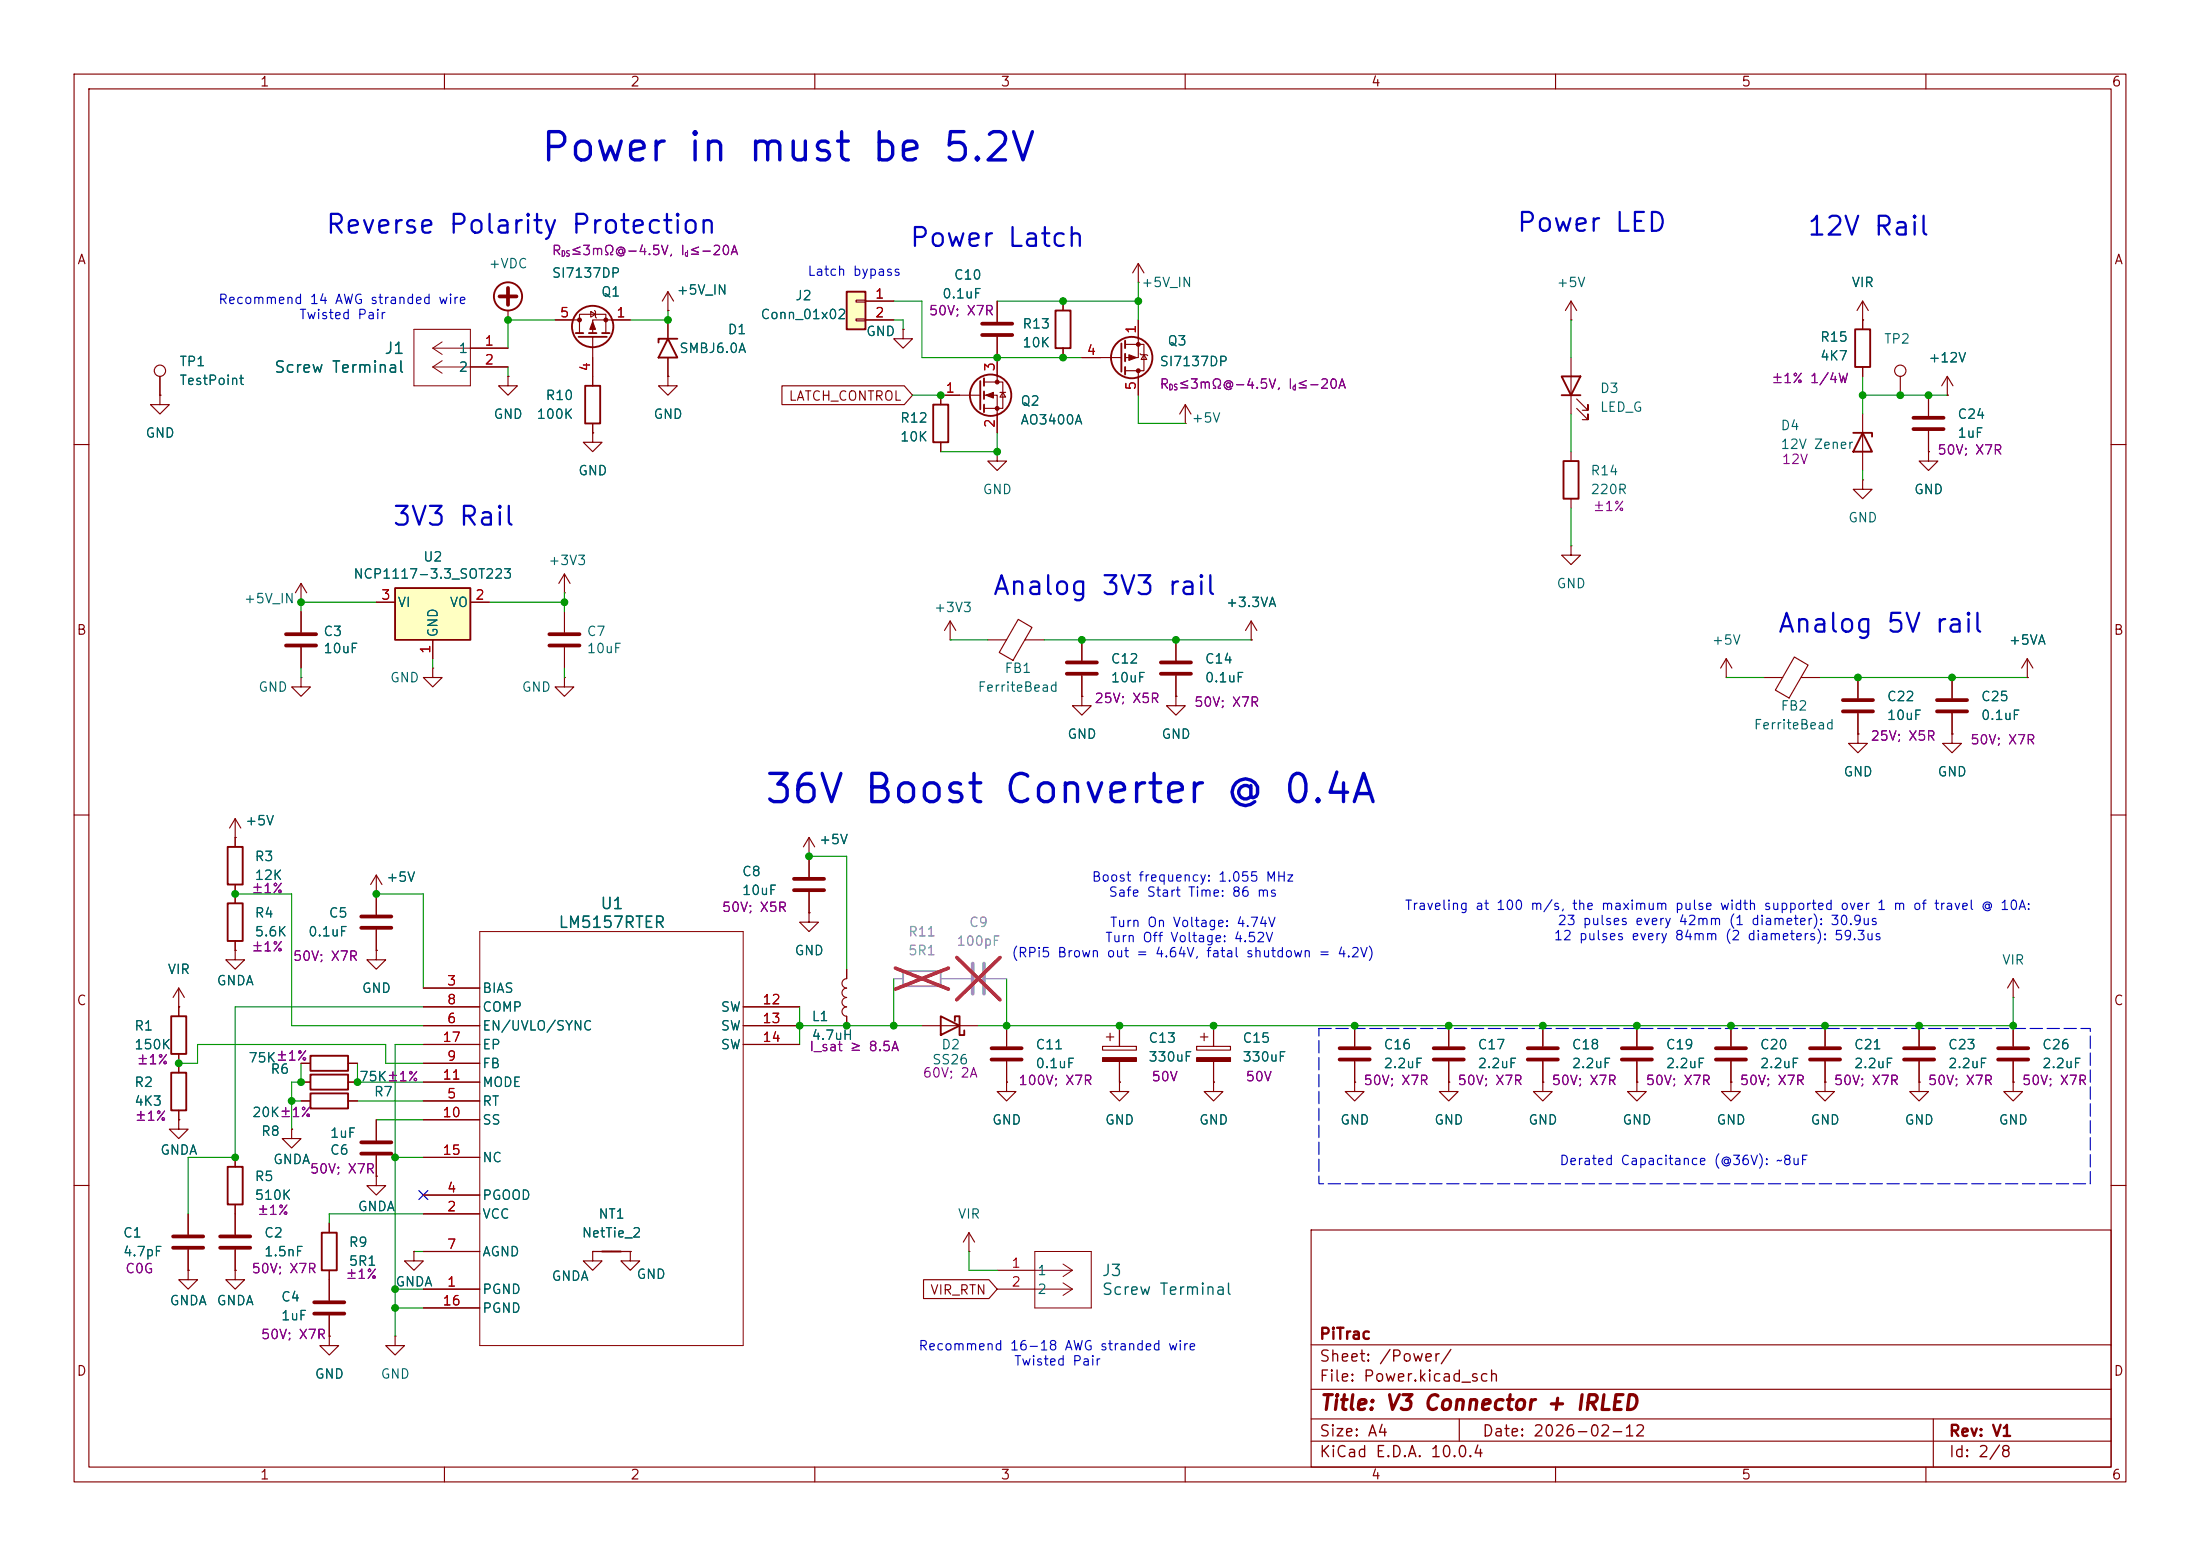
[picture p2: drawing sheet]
<svg xmlns="http://www.w3.org/2000/svg" width="297mm" height="210mm" viewBox="0 0 297 210" stroke-linecap="round" stroke-linejoin="round" font-family="sans-serif">
<g fill="none" stroke="#840000" stroke-width=".15">
<path d="M10 10h277v190h-277zM12 12h273v186h-273zM60 10v2M110 10v2M160 10v2M210 10v2M260 10v2M134.6 40.6v2.8M134.6 45.5v2.8M143.5 40.6v1.3M143.5 47v1.3M212.1 43.2h.1"/>
<path d="M212.1 40.6l-.8 1.3M212.1 40.6l.8 1.3M212.1 40.6v2.6M251.5 43.2h.1M251.5 40.6l.7 1.3M251.5 40.6l-.8 1.3M251.5 40.6v3.9M251.5 49.5v1.3M251.5 55.9v7.6M262.9 53.3h.1M262.9 50.8l-.8 1.3M262.9 50.8l.8 1.3"/>
<path d="M262.9 50.8v2.5M10 60h2M251.5 64.8v1.2h-1.3l1.3 1.3 1.2-1.3h-1.2M251.5 64.8h.1M260.3 61v1.2h-1.2l1.2 1.3 1.3-1.3h-1.3M260.3 61h.1M285 60h2M128.3 86.4h.1M128.3 83.8l-.8 1.3M128.3 83.8l.7 1.3M128.3 83.8v2.6M133.3 86.4h2.6"/>
<path d="M137.5 83.6l1.8 1.1-2.5 4.4-1.9-1zM138.4 86.4h2.6M146 94v1.3h1.3l-1.3 1.2-1.2-1.2h1.2M146 94h.1M146 86.4v2.8M146 91.2v2.8M158.7 94v1.3h1.3l-1.3 1.2-1.2-1.2h1.2M158.7 94h.1M158.7 86.4v2.8M158.7 91.2v2.8M168.9 86.4h.1M168.9 83.8l-.8 1.3"/>
<path d="M168.9 83.8l.8 1.3M168.9 83.8v2.6M10 110h2M50.8 118.1l-.8 1.3M50.8 118.1l.8 1.3M50.8 118.1v2.6M109.2 115.6h.1M109.2 113v5.4M109.2 113l-.7 1.3M109.2 113l.8 1.3M285 110h2M24.1 135.9h.1"/>
<path d="M24.1 133.4v3.8M24.1 133.4l-.7 1.2M24.1 133.4l.8 1.2M31.7 128.3v1.2h1.3l-1.3 1.3-1.2-1.3h1.2M31.7 128.3h.1M50.8 120.7h.1M57.1 138.4h7.7M57.1 133.4h7.7M57.1 135.9h7.7M100.3 138.4h7.6M100.3 135.9h7.6M109.2 123.2v1.3h-1.3l1.3 1.2 1.3-1.2h-1.3"/>
<path d="M109.2 123.2h.1M109.2 120.4v2.8M114.3 135.9a.63 .63 0 0 0-.6 .6 .63 .63 0 0 0 .6 .7v1.2M114.3 132.1a.64 .64 0 0 0-.6 .6 .64 .64 0 0 0 .6 .7 .64 .64 0 0 0-.6 .6 .64 .64 0 0 0 .6 .6 .63 .63 0 0 0-.6 .7 .63 .63 0 0 0 .6 .6M114.3 130.8v1.3M124.5 138.4h7.6M135.9 138.4v2.8M149.4 140h1M149.9 139.4v1.1M151.1 138.4v2.8M162.1 140h1M162.6 139.4v1.1"/>
<path d="M163.8 138.4v2.8M24.1 151.1v1.3h1.3l-1.3 1.3-1.2-1.3h1.2M24.1 151.1h.1M24.1 142.2v2.6M24.1 149.9v1.2M31.7 156.2v1.3M40.6 146.1h1.3M47 146.1h1.3M57.1 148.6h7.7M57.1 143.5h7.7M57.1 151.1h7.7M57.1 146.1h7.7"/>
<path d="M57.1 141h7.7M57.1 156.2h7.7M100.3 141h7.6M135.9 146.1v1.2h-1.3l1.3 1.3 1.3-1.3h-1.3M135.9 146.1h.1M135.9 143.3v2.8M148.8 141.2h4.6v.5h-4.6zM151.1 146.1v1.2h1.3l-1.3 1.3-1.2-1.3h1.2M151.1 146.1h.1M151.1 143.3v2.8M161.5 141.2h4.6v.5h-4.6zM163.8 146.1v1.2h1.3l-1.3 1.3-1.2-1.3h1.2"/>
<path d="M163.8 146.1h.1M163.8 143.3v2.8M10 160h2M31.7 162.6v1.2M55.9 168.9v1.3h1.2l-1.2 1.3-1.3-1.3h1.3M55.9 168.9h.1M57.1 174h7.7M57.1 163.8h7.7M57.1 161.3h7.7M57.1 168.9h7.7M57.1 176.5h7.7M80 168.9v1.3h1.3l-1.3 1.3-1.3-1.3h1.3"/>
<path d="M80 168.9h.1M80 168.9h5.1M85.1 168.9v1.3h-1.3l1.3 1.3 1.3-1.3h-1.3M85.1 168.9h.1M130.8 168.9h.1M130.8 166.4l.8 1.2M130.8 166.4l-.8 1.2M130.8 166.4v2.5M134.6 171.5h5.1M134.6 174h5.1M177 166h108v32h-108zM285 160h2"/>
<path d="M60 198v2M110 198v2M160 198v2M177 194.5h108M177 191.5h108M177 187.5h108M177 181.5h108M197 191.5v3M210 198v2M260 198v2M261 191.5v6.5"/>
</g>
<path d="M131.3 130v4.1M132.8 130v4.1" fill="none" stroke="#a1a1a1" stroke-width=".51"/>
<path d="M120.6 132.1h1.3M127 132.1h4.1M133.1 132.1h2.8" fill="none" stroke="#a1a1a1" stroke-width=".15"/>
<path d="M120.9 130.7l7.1 2.8M128 130.7l-7.1 2.8M129.2 129.2l5.8 5.7M135 129.2l-5.8 5.7" fill="none" stroke="#e12e31" stroke-width=".46"/>
<path d="M142.5 41.9h2v5.1h-2zM250.2 58.4h2.5v.5M250.4 44.5h2.1v5h-2.1zM251.5 58.4l1.2 2.6h-2.5zM23.1 137.2h2v5h-2zM127 137.2l2.5 1.2-2.5 1.3zM128.9 137.8v-.6h.6v2.5h.7v-.6M23.1 144.8h2v5.1h-2zM30.7 157.5h2.1v5.1h-2.1zM41.9 145h5.1v2.1h-5.1zM81.3 168.9h2.5" fill="none" stroke="#840000" stroke-width=".25"/>
<path d="M64.8 125.7h35.5v55.9h-35.5zM139.7 168.9h7.6v7.6h-7.6zM139.7 171.5h5.1M139.7 174h5.1M143.5 170.6l1.3 .9M143.5 173.1l1.3 .9M144.8 171.5l-1.3 .8M144.8 174l-1.3 .8" fill="none" stroke="#840000" stroke-width=".14"/>
<path d="M132.6 45.2h4.1M132.6 43.7h4.1M144 90.9h4.1M144 89.4h4.1M156.7 90.9h4.1M156.7 89.4h4.1M107.2 118.6h4.1M107.2 120.1h4.1M133.9 141.5h4M133.9 143h4" fill="none" stroke="#840000" stroke-width=".51"/>
<path d="M121.9 131.1h5.1v2h-5.1z" fill="none" stroke="#a1a1a1" stroke-width=".25"/>
<g fill="#840000" stroke="#840000" stroke-width=".15">
<path d="M148.8 142.7h4.6v.6h-4.6z"/>
<path d="M161.5 142.7h4.6v.6h-4.6z"/>
</g>
<path d="M114.3 39.4h2.5v5.1h-2.5z" fill="#ffffc2"/>
<g fill="none" stroke="#840000" stroke-width=".25">
<path d="M114.3 39.4h2.5v5.1h-2.5zM77.7 45h1M78.1 45.5h3.8M79 52.1h2v5.1h-2zM79.5 45h1M81.3 45h1M90.2 45.7l1.2 2.6h-2.5zM91.4 45.7h-2.5v.5M126 54.6h2v5.1h-2zM132.3 51.4v3.8M132.8 51.1v1M132.8 52.8v1"/>
<path d="M132.8 54.6v1M151.4 46.4v3.8M151.9 46v1M151.9 47.8v1M151.9 49.5v1M210.8 50.8h2.6l-1.3 2.5zM210.8 53.3h2.6M211.1 62.2h2v5.1h-2zM30.7 114.3h2.1v5.1h-2.1zM30.7 121.9h2.1v5.1h-2.1zM41.9 142.5h5.1v2h-5.1zM41.9 147.6h5.1v2h-5.1z"/>
<circle cx="68.6" cy="40" r="1.9"/>
<circle cx="80" cy="44.1" r="2.79"/>
<circle cx="133.7" cy="53.3" r="2.79"/>
<circle cx="152.8" cy="48.3" r="2.79"/>
</g>
<g fill="none" stroke="#840000" stroke-width=".15">
<path d="M90.2 39.4l.7 1.2M90.2 39.4l-.8 1.2M90.2 39.4v2.5M153.7 38.1h.1M153.7 35.6l-.8 1.2M153.7 35.6l.7 1.2M153.7 35.6v2.5M21.6 53.3v1.3h-1.3l1.3 1.3 1.3-1.3h-1.3M21.6 53.3h.1M21.6 50.8v2.5M63.5 47h5.1M63.5 49.5h5.1"/>
<path d="M68.6 43.2h.1M68.6 50.8v1.3h-1.3l1.3 1.2 1.2-1.2h-1.2M68.6 50.8h.1M68.6 41.9v1.3M74.9 43.2h3.3M78.2 45v-2.6h3.6v2.6M79.8 42l.6 .4-.6 .4zM80 58.4v1.3h-1.3l1.3 1.3 1.3-1.3h-1.3M80 58.4h.1M80 45.5v6.6M80 57.2v1.2M80.3 41.9l.1 .1v.8l.1 .1"/>
<path d="M85.1 43.2h-5.1v1.8M90.2 41.9h.1M90.2 50.8v1.3h-1.3l1.3 1.2 1.2-1.2h-1.2M90.2 50.8h.1M90.2 43.2v2.5M90.2 48.3v2.5M115.6 40.5h1.2v.3h-1.2zM115.6 43.1h1.2v.2h-1.2zM116.8 40.6h3.8M116.8 43.2h3.8M121.9 44.5v1.2h1.3l-1.3 1.3-1.3-1.3h1.3M121.9 44.5h.1"/>
<path d="M127 59.7v1.3M132.3 53.3h-5.3v1.3M132.8 51.6h2.6v3.5h-2.6M132.8 53.3h1.8v5.1M134.6 48.3v3.3M135 53h.8M135.4 53l.4 .6h-.8zM146 48.3h5.4M151.9 46.5h2.5v3.5h-2.5M153.7 43.2v5.1h-1.8M153.7 50v3.3M153.9 47.8l.2 .1h.7l.1 .1"/>
<path d="M154.4 47.9l.4 .6h-.7zM160 57.2h.1M160 54.6l-.7 1.3M160 54.6l.8 1.3M160 54.6v2.6M212.1 48.3v7.6M212.9 55.1l1.5 1.5v-.7v.7h-.8M212.9 53.8l1.5 1.6v-.8v.8h-.8M256.5 50.8v2.5M260.3 53.3v2.8M260.3 58.2v2.8M40.6 78.7l-.7 1.3"/>
<path d="M40.6 78.7l.8 1.3M40.6 78.7v2.6M76.2 77.5v2.5M76.2 77.5l-.8 1.2M76.2 77.5l.8 1.2M134.6 61v1.2h1.3l-1.3 1.3-1.3-1.3h1.3M134.6 61h.1M212.1 73.7v1.2h-1.3l1.3 1.3 1.3-1.3h-1.3M212.1 73.7h.1M212.1 61v1.2M212.1 67.3v1.3M40.6 91.4v1.3h1.3l-1.3 1.3-1.2-1.3h1.2"/>
<path d="M40.6 91.4h.1M40.6 81.3h.1M40.6 82.6v2.7M40.6 87.4v2.8M58.4 90.2v1.2h1.3l-1.3 1.3-1.3-1.3h1.3M58.4 90.2h.1M76.2 91.4v1.3h1.3l-1.3 1.3-1.3-1.3h1.3M76.2 91.4h.1M76.2 80h.1M76.2 82.6v2.7M76.2 87.4v2.8M233 91.4h.1"/>
<path d="M233 88.9l-.7 1.3M233 88.9l.8 1.3M233 88.9v2.5M238.1 91.4h2.6M242.2 88.7l1.9 1.1-2.6 4.4-1.8-1.1zM243.2 91.4h2.5M250.8 99.1v1.2h1.3l-1.3 1.3-1.2-1.3h1.2M250.8 99.1h.1M250.8 91.4v2.8M250.8 96.3v2.8M263.5 99.1v1.2h1.3l-1.3 1.3-1.2-1.3h1.2M263.5 99.1h.1"/>
<path d="M263.5 91.4v2.8M263.5 96.3v2.8M273.7 91.4h.1M273.7 88.9l-.8 1.3M273.7 88.9l.7 1.3M273.7 88.9v2.5M31.7 113h.1M31.7 110.5v3.8M31.7 119.4v2.5M31.7 110.5l-.7 1.3M31.7 110.5l.8 1.3M31.7 127v1.3"/>
<path d="M50.8 128.3v1.2h-1.3l1.3 1.3 1.3-1.3h-1.3M50.8 128.3h.1M50.8 120.7v2.7M50.8 125.5v2.8M182.9 138.4v2.8M195.6 138.4v2.8M208.3 138.4v2.8M221 138.4v2.8M233.7 138.4v2.8M246.4 138.4v2.8M259.1 138.4v2.8M271.8 134.6h.1"/>
<path d="M271.8 132.1l-.8 1.3M271.8 132.1l.7 1.3M271.8 132.1v2.5M271.8 138.4v2.8M40.6 143.5h1.3M40.6 148.6h1.3M47 143.5h1.3M47 148.6h1.3M182.9 146.1v1.2h1.2l-1.2 1.3-1.3-1.3h1.3M182.9 146.1h.1M182.9 143.3v2.8M195.6 146.1v1.2h1.2l-1.2 1.3-1.3-1.3h1.3"/>
<path d="M195.6 146.1h.1M195.6 143.3v2.8M208.3 146.1v1.2h1.2l-1.2 1.3-1.3-1.3h1.3M208.3 146.1h.1M208.3 143.3v2.8M221 146.1v1.2h1.2l-1.2 1.3-1.3-1.3h1.3M221 146.1h.1M221 143.3v2.8M233.7 146.1v1.2h1.2l-1.2 1.3-1.3-1.3h1.3M233.7 146.1h.1M233.7 143.3v2.8M246.4 146.1v1.2h1.2l-1.2 1.3-1.3-1.3h1.3"/>
<path d="M246.4 146.1h.1M246.4 143.3v2.8M259.1 146.1v1.2h1.2l-1.2 1.3-1.3-1.3h1.3M259.1 146.1h.1M259.1 143.3v2.8M271.8 146.1v1.2h1.2l-1.2 1.3-1.3-1.3h1.3M271.8 146.1h.1M271.8 143.3v2.8M31.7 163.8v2.8M31.7 168.7v2.8"/>
<circle cx="21.6" cy="50" r=".76"/>
<circle cx="256.5" cy="50" r=".76"/>
</g>
<g fill="#840000" stroke="#840000" stroke-width=".15">
<path d="M133.1 53.3l1-.3v.7z"/>
<path d="M80 43.4l.4 1.1h-.8z"/>
<path d="M152.4 47.9l1 .4-1 .3z"/>
<circle cx="134.6" cy="51.6" r=".25"/>
<circle cx="134.6" cy="55.1" r=".25"/>
<circle cx="78.2" cy="43.2" r=".25"/>
<circle cx="81.8" cy="43.2" r=".25"/>
<circle cx="153.7" cy="50" r=".25"/>
<circle cx="153.7" cy="46.5" r=".25"/>
</g>
<g fill="none" stroke="#840000" stroke-width=".51">
<path d="M68.6 38.9v2.2M67.4 40h2.3M258.3 56.4h4.1M258.3 57.9h4.1M38.6 85.6h4.1M38.6 87.1h4.1M74.2 85.6h4M74.2 87.1h4M248.8 96h4.1M248.8 94.5h4.1M261.5 96h4.1M261.5 94.5h4.1"/>
<path d="M48.8 125.2h4M48.8 123.7h4M180.8 141.5h4.1M180.8 143h4.1M193.5 141.5h4.1M193.5 143h4.1M206.2 141.5h4.1M206.2 143h4.1M218.9 141.5h4.1M218.9 143h4.1M231.6 141.5h4.1M231.6 143h4.1"/>
<path d="M244.3 141.5h4.1M244.3 143h4.1M257 141.5h4.1M257 143h4.1M269.7 141.5h4.1M269.7 143h4.1M29.7 166.9h4.1M29.7 168.4h4.1"/>
</g>
<path d="M55.9 44.5h7.6v7.6h-7.6zM58.4 47h5.1M58.4 47l1.3 .8M58.4 49.5h5.1M58.4 49.5l1.3 .9M59.7 46.1l-1.3 .9M59.7 48.7l-1.3 .8" fill="none" stroke="#840000" stroke-width=".14"/>
<path d="M53.3 79.4h10.2v7h-10.2z" fill="#ffffc2"/>
<path d="M53.3 79.4h10.2v7h-10.2zM43.4 166.4h2.1v5.1h-2.1z" fill="none" stroke="#840000" stroke-width=".25"/>
<g fill="none" stroke="#840000" stroke-width=".15">
<path d="M21.6 53.3h.1M21.6 50.8v2.5M63.5 47h5.1M63.5 49.5h5.1M68.6 50.8h.1M74.9 43.2h2.6M80 58.4h.1M80 48.3v3.8M80 57.2v1.2M82.5 43.2h2.6M90.2 41.9h.1M90.2 50.8h.1"/>
<path d="M90.2 43.2v2.5M90.2 48.3v2.5M105.6 52.1h16.5l1.1 1.2-1.1 1.3h-16.5zM116.8 40.6h3.8M116.8 43.2h3.8M121.9 44.5h.1M127 59.7v1.3M129.5 53.3h-2.5v1.3M134.6 40.6v2.8M134.6 45.5v5.3M134.6 55.9v2.5M143.5 40.6v1.3"/>
<path d="M143.5 47v1.3M146 48.3h2.6M153.7 43.2v2.5M153.7 50.8v2.5M251.5 43.2h.1M251.5 43.2v1.3M251.5 49.5v1.3M260.3 53.3v2.8M260.3 58.2v2.8M262.9 53.3h.1M260.3 61h.1M40.6 82.6v2.7"/>
<path d="M40.6 87.4v2.8M50.8 81.3h2.5M58.4 86.4v2.5M63.5 81.3h2.5M146 94h.1M146 86.4v2.8M146 91.2v2.8M158.7 94h.1M158.7 86.4v2.8M158.7 91.2v2.8M168.9 86.4h.1M250.8 99.1h.1"/>
<path d="M250.8 91.4v2.8M250.8 96.3v2.8M263.5 99.1h.1M263.5 91.4v2.8M263.5 96.3v2.8M273.7 91.4h.1M31.7 113h.1M31.7 113v1.3M31.7 119.4v2.5M109.2 115.6h.1M109.2 115.6v2.8M24.1 135.9h.1"/>
<path d="M24.1 135.9v1.3M31.7 128.3h.1M31.7 127v1.3M50.8 128.3h.1M50.8 120.7h.1M50.8 120.7v2.7M50.8 125.5v2.8M57.1 133.4h7.7M57.1 138.4h7.7M57.1 135.9h7.7M100.3 138.4h7.6M100.3 135.9h7.6"/>
<path d="M109.2 123.2h.1M109.2 120.4v2.8M114.3 130.8v1.3M114.3 137.2v1.2M135.9 138.4v2.8M151.1 138.4v2.8M163.8 138.4v2.8M182.9 138.4v2.8M195.6 138.4v2.8M208.3 138.4v2.8M221 138.4v2.8M233.7 138.4v2.8"/>
<path d="M246.4 138.4v2.8M259.1 138.4v2.8M271.8 138.4v2.8M24.1 151.1h.1M24.1 142.2v2.6M24.1 149.9v1.2M31.7 156.2v1.3M39.4 152.4v1.3h1.2l-1.2 1.2-1.3-1.2h1.3M39.4 152.4h.1M40.6 146.1h1.3M40.6 143.5h1.3M40.6 148.6h1.3"/>
<path d="M47 146.1h1.3M47 143.5h1.3M47 148.6h1.3M50.8 158.8v1.2h1.3l-1.3 1.3-1.3-1.3h1.3M50.8 158.8h.1M50.8 151.1v2.8M50.8 156v2.8M57.1 146.1h7.7M57.1 143.5h7.7M57.1 148.6h7.7M57.1 151.1h7.7M57.1 141h7.7"/>
<path d="M57.1 156.2h7.7M100.3 141h7.6M135.9 146.1h.1M135.9 143.3v2.8M151.1 146.1h.1M151.1 143.3v2.8M163.8 146.1h.1M163.8 143.3v2.8M182.9 146.1h.1M182.9 143.3v2.8M195.6 146.1h.1M195.6 143.3v2.8"/>
<path d="M208.3 146.1h.1M208.3 143.3v2.8M221 146.1h.1M221 143.3v2.8M233.7 146.1h.1M233.7 143.3v2.8M246.4 146.1h.1M246.4 143.3v2.8M259.1 146.1h.1M259.1 143.3v2.8M271.8 146.1h.1M271.8 143.3v2.8"/>
<path d="M25.4 171.5v1.2h1.3l-1.3 1.3-1.3-1.3h1.3M25.4 171.5h.1M25.4 163.8v2.8M25.4 168.7v2.8M31.7 171.5v1.2h1.3l-1.3 1.3-1.2-1.3h1.2M31.7 171.5h.1M31.7 162.6v4M31.7 168.7v2.8M44.4 165.1v1.3M44.4 171.5v4M44.4 177.5v2.8M55.9 168.9h.1"/>
<path d="M57.1 174h7.7M57.1 163.8h7.7M57.1 161.3h7.7M57.1 168.9h7.7M57.1 176.5h7.7M80 168.9h.1M80 168.9h5.1M85.1 168.9h.1M124.7 172.7h8.8l1.1 1.3-1.1 1.3h-8.8zM44.4 180.3v1.3h-1.2l1.2 1.3 1.3-1.3h-1.3M44.4 180.3h.1M53.3 180.3v1.3h-1.2l1.2 1.3 1.3-1.3h-1.3"/>
<path d="M53.3 180.3h.1"/>
</g>
<path d="M48.8 154.2h4M48.8 155.7h4M23.4 166.9h4M23.4 168.4h4M42.4 175.8h4.1M42.4 177.3h4.1" fill="none" stroke="#840000" stroke-width=".51"/>
<g fill="none" stroke="#009600" stroke-width=".15">
<path d="M153.7 38.1v5.1M68.6 49.5v1.3M74.9 43.2h-6.3v3.8M90.2 41.9v1.3h-5.1M120.6 43.2h1.3v1.3M120.6 40.6h3.9v7.7h21.5M123.2 53.3h3.8M134.6 40.6h19.1M134.6 58.4v2.6h-7.6M153.7 53.3v3.9h6.3M212.1 43.2v5.1M212.1 55.9v5.1"/>
<path d="M251.5 53.3h11.4M251.5 50.8v5.1M212.1 68.6v5.1M251.5 63.5v1.3M40.6 90.2v1.2M50.8 81.3h-10.2v1.3M58.4 88.9v1.3M66 81.3h10.2M76.2 80v2.6M76.2 90.2v1.2M128.3 86.4h5M141 86.4h27.9"/>
<path d="M233 91.4h5.1M245.7 91.4h28M109.2 115.6h5.1v15.2M31.7 120.7h7.7v17.7h17.7M50.8 120.7h6.3v12.7M57.1 135.9h-25.4v20.3h-6.3v7.6M107.9 138.4h16.6M107.9 135.9v5.1M120.6 132.1v6.3M135.9 132.1v6.3M271.8 134.6v3.8h-139.7M24.1 143.5h2.6v-2.5h25.4v2.5h5"/>
<path d="M39.4 148.6h1.2M40.6 143.5v2.6h-1.2v6.3M48.3 148.6h8.8M48.3 143.5v2.6h8.8M50.8 151.1h6.3M53.3 156.2h3.8M57.1 141h-3.8v39.3M53.3 174h3.8M53.3 176.5h3.8M55.9 168.9h1.2M57.1 163.8h-12.7v1.3M130.8 168.9v2.6h3.8"/>
</g>
<path d="M56.5 160.7l1.3 1.2M57.8 160.7l-1.3 1.2" fill="none" stroke="#000084" stroke-width=".15"/>
<path d="M178.1 138.8h104.1v21h-104.1z" fill="none" stroke="#0000c2" stroke-width=".15" stroke-dasharray="1.7 .6"/>
<path d="M120.6 132.1h1.3M127 132.1h4.1M133.1 132.1h2.8" fill="none" stroke="#a1a1a1" stroke-width=".15"/>
<path d="M120.9 130.7l7.1 2.8M128 130.7l-7.1 2.8M129.2 129.2l5.8 5.7M135 129.2l-5.8 5.7" fill="none" stroke="#e12e31" stroke-width=".46"/>
<g fill="#009600" stroke="#009600" stroke-width=".14">
<circle cx="109.2" cy="115.6" r=".46"/>
<circle cx="107.9" cy="138.4" r=".46"/>
<circle cx="120.6" cy="138.4" r=".46"/>
<circle cx="158.7" cy="86.4" r=".46"/>
<circle cx="146" cy="86.4" r=".46"/>
<circle cx="151.1" cy="138.4" r=".46"/>
<circle cx="182.9" cy="138.4" r=".46"/>
<circle cx="163.8" cy="138.4" r=".46"/>
<circle cx="135.9" cy="138.4" r=".46"/>
<circle cx="143.5" cy="40.6" r=".46"/>
<circle cx="134.6" cy="61" r=".46"/>
<circle cx="127" cy="53.3" r=".46"/>
<circle cx="143.5" cy="48.3" r=".46"/>
<circle cx="134.6" cy="48.3" r=".46"/>
<circle cx="90.2" cy="43.2" r=".46"/>
<circle cx="39.4" cy="148.6" r=".46"/>
<circle cx="40.6" cy="146.1" r=".46"/>
<circle cx="48.3" cy="146.1" r=".46"/>
<circle cx="24.1" cy="143.5" r=".46"/>
<circle cx="114.3" cy="138.4" r=".46"/>
<circle cx="31.7" cy="120.7" r=".46"/>
<circle cx="50.8" cy="120.7" r=".46"/>
<circle cx="250.8" cy="91.4" r=".46"/>
<circle cx="263.5" cy="91.4" r=".46"/>
<circle cx="153.7" cy="40.6" r=".46"/>
<circle cx="260.3" cy="53.3" r=".46"/>
<circle cx="251.5" cy="53.3" r=".46"/>
<circle cx="256.5" cy="53.3" r=".46"/>
<circle cx="259.1" cy="138.4" r=".46"/>
<circle cx="271.8" cy="138.4" r=".46"/>
<circle cx="195.6" cy="138.4" r=".46"/>
<circle cx="233.7" cy="138.4" r=".46"/>
<circle cx="246.4" cy="138.4" r=".46"/>
<circle cx="221" cy="138.4" r=".46"/>
<circle cx="208.3" cy="138.4" r=".46"/>
<circle cx="40.6" cy="81.3" r=".46"/>
<circle cx="68.6" cy="43.2" r=".46"/>
<circle cx="76.2" cy="81.3" r=".46"/>
<circle cx="53.3" cy="156.2" r=".46"/>
<circle cx="53.3" cy="174" r=".46"/>
<circle cx="53.3" cy="176.5" r=".46"/>
<circle cx="31.7" cy="156.2" r=".46"/>
</g>
<g font-size="3.8" fill="#0000c2">
<text x="72.8" y="22.7">Power in must be 5.2V</text>
<text x="103" y="109.3">36V Boost Converter @ 0.4A</text>
</g>
<g font-size="2.5" fill="#0000c2">
<text x="43.8" y="32.2">Reverse Polarity Protection</text>
<text x="122.7" y="34">Power Latch</text>
<text x="204.6" y="31.9">Power LED</text>
<text x="243.8" y="32.4">12V Rail</text>
<text x="52.8" y="71.6">3V3 Rail</text>
<text x="133.9" y="80.9">Analog 3V3 rail</text>
<text x="239.9" y="86">Analog 5V rail</text>
</g>
<text font-size="2" fill="#840000" x="178" y="190.8">Title: V3 Connector + IRLED</text>
<g font-size="1.5" fill="#006464">
<text x="36.9" y="50.7">Screw Terminal</text>
<text x="51.8" y="48.2">J1</text>
<text x="75.3" y="125.6">LM5157RTER</text>
<text x="80.9" y="123.1">U1</text>
<text x="148.6" y="172.6">J3</text>
<text x="148.6" y="175.2">Screw Terminal</text>
</g>
<g font-size="1.5" fill="#840000">
<text x="178" y="184.2">Sheet: /Power/</text>
<text x="178" y="181.2">PiTrac</text>
<text x="178" y="186.9">File: Power.kicad_sch</text>
<text x="178" y="197.1">KiCad E.D.A. 10.0.4</text>
<text x="178" y="194.3">Size: A4</text>
<text x="200" y="194.3">Date: 2026-02-12</text>
<text x="263" y="194.3">Rev: V1</text>
<text x="263" y="197.1">Id: 2/8</text>
</g>
<g font-size="1.3" fill="#840000">
<text x="35" y="12">1</text>
<text x="85" y="12">2</text>
<text x="135" y="12">3</text>
<text x="185" y="12">4</text>
<text x="235" y="12">5</text>
<text x="285" y="12">6</text>
<text x="10.3" y="36">A</text>
<text x="285.3" y="36">A</text>
<text x="106.4" y="54.4">LATCH_CONTROL</text>
<text x="10.3" y="86">B</text>
<text x="285.3" y="86">B</text>
<text x="10.3" y="136">C</text>
<text x="285.3" y="136">C</text>
<text x="125.5" y="175.1">VIR_RTN</text>
<text x="10.3" y="186">D</text>
<text x="285.3" y="186">D</text>
<text x="35" y="200">1</text>
<text x="85" y="200">2</text>
<text x="135" y="200">3</text>
<text x="185" y="200">4</text>
<text x="235" y="200">5</text>
<text x="285" y="200">6</text>
</g>
<g font-size="1.3" fill="#840084">
<text x="74.4" y="34.8">R</text>
<text x="76.9" y="34.8">≤3mΩ@-4.5V, I ≤-20A</text>
<text x="125.3" y="42.9">50V; X7R</text>
<text x="156.4" y="52.8">R</text>
<text x="159" y="52.8">≤3mΩ@-4.5V, I ≤-20A</text>
<text x="239" y="52">±1% 1/4W</text>
<text x="240.5" y="62.9">12V</text>
<text x="261.5" y="61.7">50V; X7R</text>
<text x="215" y="69.3">±1%</text>
<text x="147.7" y="95.2">25V; X5R</text>
<text x="161.1" y="95.7">50V; X7R</text>
<text x="252.4" y="100.3">25V; X5R</text>
<text x="265.9" y="100.8">50V; X7R</text>
<text x="33.8" y="120.9">±1%</text>
<text x="97.4" y="123.4">50V; X5R</text>
<text x="33.8" y="128.7">±1%</text>
<text x="39.5" y="130">50V; X7R</text>
<text x="18.4" y="144">±1%</text>
<text x="109.2" y="142.2">I_sat ≥ 8.5A</text>
<text x="124.5" y="145.8">60V; 2A</text>
<text x="137.4" y="146.8">100V; X7R</text>
<text x="155.4" y="146.3">50V</text>
<text x="168.1" y="146.3">50V</text>
<text x="184" y="146.8">50V; X7R</text>
<text x="196.7" y="146.8">50V; X7R</text>
<text x="209.4" y="146.8">50V; X7R</text>
<text x="222.1" y="146.8">50V; X7R</text>
<text x="234.8" y="146.8">50V; X7R</text>
<text x="247.5" y="146.8">50V; X7R</text>
<text x="260.2" y="146.8">50V; X7R</text>
<text x="272.9" y="146.8">50V; X7R</text>
<text x="18.1" y="151.6">±1%</text>
<text x="41.7" y="158.7">50V; X7R</text>
<text x="34.6" y="164.3">±1%</text>
<text x="16.8" y="172.2">C0G</text>
<text x="33.9" y="172.2">50V; X7R</text>
<text x="46.5" y="172.9">±1%</text>
<text x="35.1" y="181.1">50V; X7R</text>
</g>
<g font-size="1.3" fill="#0000c2">
<text x="29.4" y="41.4">Recommend 14 AWG stranded wire</text>
<text x="108.9" y="37.6">Latch bypass</text>
<text x="40.3" y="43.4">Twisted Pair</text>
<text x="147.3" y="119.3">Boost frequency: 1.055 MHz</text>
<text x="149.6" y="121.4">Safe Start Time: 86 ms</text>
<text x="149.7" y="125.4">Turn On Voltage: 4.74V</text>
<text x="189.6" y="123.1">Traveling at 100 m/s, the maximum pulse width supported over 1 m of travel @ 10A:</text>
<text x="210.2" y="125.2">23 pulses every 42mm (1 diameter): 30.9us</text>
<text x="136.5" y="129.5">(RPi5 Brown out = 4.64V, fatal shutdown = 4.2V)</text>
<text x="149.1" y="127.5">Turn Off Voltage: 4.52V</text>
<text x="209.7" y="127.2">12 pulses every 84mm (2 diameters): 59.3us</text>
<text x="210.4" y="157.6">Derated Capacitance (@36V): ~8uF</text>
<text x="123.9" y="182.6">Recommend 16-18 AWG stranded wire</text>
<text x="136.8" y="184.6">Twisted Pair</text>
</g>
<g font-size="1.3" fill="#006464">
<text x="65.9" y="36.5">+VDC</text>
<text x="74.4" y="37.8">SI7137DP</text>
<text x="81.1" y="40.3">Q1</text>
<text x="91.3" y="40.1">+5V_IN</text>
<text x="107.3" y="40.8">J2</text>
<text x="127.1" y="40.6">0.1uF</text>
<text x="128.7" y="38.1">C10</text>
<text x="154" y="39.1">+5V_IN</text>
<text x="210.1" y="39.1">+5V</text>
<text x="249.9" y="39.1">VIR</text>
<text x="61.8" y="48">1</text>
<text x="91.6" y="48">SMBJ6.0A</text>
<text x="98.1" y="45.4">D1</text>
<text x="102.6" y="43.4">Conn_01x02</text>
<text x="116.8" y="45.7">GND</text>
<text x="137.9" y="44.7">R13</text>
<text x="137.9" y="47.2">10K</text>
<text x="157.5" y="46.9">Q3</text>
<text x="245.6" y="46.4">R15</text>
<text x="254.3" y="46.7">TP2</text>
<text x="24.1" y="49.7">TP1</text>
<text x="24.1" y="52.3">TestPoint</text>
<text x="61.8" y="50.5">2</text>
<text x="156.5" y="49.7">SI7137DP</text>
<text x="215.9" y="53.4">D3</text>
<text x="245.6" y="49">4K7</text>
<text x="260.2" y="49.2">+12V</text>
<text x="19.6" y="59.4">GND</text>
<text x="66.5" y="56.9">GND</text>
<text x="72.4" y="56.9">100K</text>
<text x="73.6" y="54.3">R10</text>
<text x="88.1" y="56.9">GND</text>
<text x="121.4" y="57.4">R12</text>
<text x="121.4" y="59.9">10K</text>
<text x="137.7" y="57.6">AO3400A</text>
<text x="137.7" y="55.1">Q2</text>
<text x="160.8" y="57.4">+5V</text>
<text x="215.9" y="55.9">LED_G</text>
<text x="240.3" y="58.4">D4</text>
<text x="264.2" y="59.4">1uF</text>
<text x="264.2" y="56.9">C24</text>
<text x="78" y="64.5">GND</text>
<text x="214.6" y="64.5">R14</text>
<text x="240.3" y="60.9">12V Zener</text>
<text x="132.6" y="67">GND</text>
<text x="214.6" y="67">220R</text>
<text x="249.4" y="70.8">GND</text>
<text x="258.3" y="67">GND</text>
<text x="57" y="76.1">U2</text>
<text x="73.9" y="76.6">+3V3</text>
<text x="32.8" y="81.7">+5V_IN</text>
<text x="47.6" y="78.4">NCP1117-3.3_SOT223</text>
<text x="53.6" y="82.3">VI</text>
<text x="60.6" y="82.3">VO</text>
<text x="126" y="82.9">+3V3</text>
<text x="165.4" y="82.3">+3.3VA</text>
<text x="210.1" y="79.7">GND</text>
<text x="43.6" y="86.2">C3</text>
<text x="43.6" y="88.5">10uF</text>
<text x="59.4" y="86.1" transform="rotate(-90 59.4 86.1)">GND</text>
<text x="79.1" y="86.2">C7</text>
<text x="79.1" y="88.5">10uF</text>
<text x="149.9" y="89.9">C12</text>
<text x="162.6" y="89.9">C14</text>
<text x="231" y="87.3">+5V</text>
<text x="271.1" y="87.3">+5VA</text>
<text x="34.8" y="93.7">GND</text>
<text x="52.6" y="92.4">GND</text>
<text x="70.4" y="93.7">GND</text>
<text x="131.9" y="93.7">FerriteBead</text>
<text x="135.5" y="91.1">FB1</text>
<text x="149.9" y="92.4">10uF</text>
<text x="162.6" y="92.4">0.1uF</text>
<text x="254.6" y="95">C22</text>
<text x="267.3" y="95">C25</text>
<text x="144" y="100">GND</text>
<text x="156.7" y="100">GND</text>
<text x="236.7" y="98.8">FerriteBead</text>
<text x="240.3" y="96.2">FB2</text>
<text x="254.6" y="97.5">10uF</text>
<text x="267.3" y="97.5">0.1uF</text>
<text x="248.8" y="105.1">GND</text>
<text x="261.5" y="105.1">GND</text>
<text x="33" y="111.7">+5V</text>
<text x="34.3" y="116.5">R3</text>
<text x="34.3" y="119.1">12K</text>
<text x="52.1" y="119.3">+5V</text>
<text x="100.1" y="118.6">C8</text>
<text x="110.5" y="114.3">+5V</text>
<text x="34.3" y="124.2">R4</text>
<text x="44.3" y="124.2">C5</text>
<text x="100.1" y="121.1">10uF</text>
<text x="22.5" y="131.8">VIR</text>
<text x="34.3" y="126.7">5.6K</text>
<text x="41.5" y="126.7">0.1uF</text>
<text x="107.2" y="129.2">GND</text>
<text x="270.2" y="130.5">VIR</text>
<text x="29.2" y="133.3">GNDA</text>
<text x="48.8" y="134.3">GND</text>
<text x="65" y="134.3">BIAS</text>
<text x="65" y="136.9">COMP</text>
<text x="97.2" y="136.9">SW</text>
<text x="18" y="139.4">R1</text>
<text x="18" y="141.9">150K</text>
<text x="33.4" y="143.7">75K±1%</text>
<text x="65" y="139.4">EN/UVLO/SYNC</text>
<text x="65" y="141.9">EP</text>
<text x="97.2" y="139.4">SW</text>
<text x="97.2" y="141.9">SW</text>
<text x="109.5" y="140.7">4.7uH</text>
<text x="109.5" y="138.1">L1</text>
<text x="125.7" y="144">SS26</text>
<text x="127" y="141.9">D2</text>
<text x="139.7" y="141.9">C11</text>
<text x="154.9" y="143.6">330uF</text>
<text x="154.9" y="141.1">C13</text>
<text x="167.6" y="143.6">330uF</text>
<text x="167.6" y="141.1">C15</text>
<text x="186.7" y="141.9">C16</text>
<text x="199.4" y="141.9">C17</text>
<text x="212.1" y="141.9">C18</text>
<text x="224.8" y="141.9">C19</text>
<text x="237.5" y="141.9">C20</text>
<text x="250.2" y="141.9">C21</text>
<text x="262.9" y="141.9">C23</text>
<text x="275.6" y="141.9">C26</text>
<text x="18" y="147">R2</text>
<text x="18" y="149.6">4K3</text>
<text x="36.4" y="145.2">R6</text>
<text x="48.4" y="146.3">75K±1%</text>
<text x="50.4" y="148.3">R7</text>
<text x="65" y="149.6">RT</text>
<text x="65" y="144.5">FB</text>
<text x="65" y="147">MODE</text>
<text x="139.7" y="144.5">0.1uF</text>
<text x="186.7" y="144.5">2.2uF</text>
<text x="199.4" y="144.5">2.2uF</text>
<text x="212.1" y="144.5">2.2uF</text>
<text x="224.8" y="144.5">2.2uF</text>
<text x="237.5" y="144.5">2.2uF</text>
<text x="250.2" y="144.5">2.2uF</text>
<text x="262.9" y="144.5">2.2uF</text>
<text x="275.6" y="144.5">2.2uF</text>
<text x="33.9" y="151.1">20K±1%</text>
<text x="35.2" y="153.6">R8</text>
<text x="44.5" y="153.9">1uF</text>
<text x="65" y="152.1">SS</text>
<text x="133.9" y="152.1">GND</text>
<text x="149.1" y="152.1">GND</text>
<text x="161.8" y="152.1">GND</text>
<text x="180.8" y="152.1">GND</text>
<text x="193.5" y="152.1">GND</text>
<text x="206.2" y="152.1">GND</text>
<text x="218.9" y="152.1">GND</text>
<text x="231.6" y="152.1">GND</text>
<text x="244.3" y="152.1">GND</text>
<text x="257" y="152.1">GND</text>
<text x="269.7" y="152.1">GND</text>
<text x="21.5" y="156.2">GNDA</text>
<text x="34.3" y="159.7">R5</text>
<text x="36.8" y="157.4">GNDA</text>
<text x="44.5" y="156.2">C6</text>
<text x="65" y="157.2">NC</text>
<text x="16.5" y="167.3">C1</text>
<text x="34.3" y="162.3">510K</text>
<text x="35.6" y="167.3">C2</text>
<text x="48.2" y="163.8">GNDA</text>
<text x="65" y="164.8">VCC</text>
<text x="65" y="162.3">PGOOD</text>
<text x="78.5" y="167.3">NetTie_2</text>
<text x="80.7" y="164.8">NT1</text>
<text x="129.2" y="164.8">VIR</text>
<text x="16.5" y="169.9">4.7pF</text>
<text x="35.6" y="169.9">1.5nF</text>
<text x="47" y="168.6">R9</text>
<text x="47" y="171.2">5R1</text>
<text x="53.3" y="173.9">GNDA</text>
<text x="65" y="169.9">AGND</text>
<text x="74.4" y="173.2">GNDA</text>
<text x="85.8" y="172.9">GND</text>
<text x="140" y="172.4">1</text>
<text x="22.8" y="176.5">GNDA</text>
<text x="29.2" y="176.5">GNDA</text>
<text x="37.9" y="176">C4</text>
<text x="37.9" y="178.5">1uF</text>
<text x="65" y="175">PGND</text>
<text x="65" y="177.5">PGND</text>
<text x="140" y="175">2</text>
<text x="42.4" y="186.4">GND</text>
<text x="51.3" y="186.4">GND</text>
</g>
<g font-size="1.3" fill="#a90000">
<text x="118" y="40.6">1</text>
<text x="65.3" y="47">1</text>
<text x="75.5" y="43.2">5</text>
<text x="83.1" y="43.2">1</text>
<text x="118" y="43.2">2</text>
<text x="153.6" y="45.2" transform="rotate(-90 153.6 45.2)">1</text>
<text x="65.3" y="49.5">2</text>
<text x="80" y="50.2" transform="rotate(-90 80 50.2)">4</text>
<text x="127.6" y="53.3">1</text>
<text x="134.6" y="50.2" transform="rotate(-90 134.6 50.2)">3</text>
<text x="146.6" y="48.2">4</text>
<text x="153.6" y="52.8" transform="rotate(-90 153.6 52.8)">5</text>
<text x="134.6" y="57.9" transform="rotate(-90 134.6 57.9)">2</text>
<text x="51.4" y="81.3">3</text>
<text x="64.1" y="81.3">2</text>
<text x="58.4" y="88.3" transform="rotate(-90 58.4 88.3)">1</text>
<text x="60.3" y="133.3">3</text>
<text x="60.3" y="135.9">8</text>
<text x="102.8" y="135.9">12</text>
<text x="59.6" y="140.9">17</text>
<text x="60.3" y="138.4">6</text>
<text x="60.3" y="143.5">9</text>
<text x="102.8" y="138.4">13</text>
<text x="102.8" y="140.9">14</text>
<text x="59.6" y="146">11</text>
<text x="60.3" y="148.6">5</text>
<text x="59.6" y="151.1">10</text>
<text x="59.6" y="156.2">15</text>
<text x="60.3" y="161.3">4</text>
<text x="60.3" y="163.8">2</text>
<text x="60.3" y="174">1</text>
<text x="60.3" y="168.9">7</text>
<text x="136.5" y="171.4">1</text>
<text x="136.5" y="174">2</text>
<text x="59.6" y="176.5">16</text>
</g>
<g font-size="1.3" fill="#989898">
<text x="130.7" y="125.4">C9</text>
<text x="122.5" y="126.7">R11</text>
<text x="122.5" y="129.2">5R1</text>
<text x="129" y="128">100pF</text>
</g>
<g font-size=".8" fill="#840084">
<text x="75.7" y="34.8">DS</text>
<text x="92.3" y="34.8">d</text>
<text x="157.7" y="52.8">DS</text>
<text x="174.4" y="52.8">d</text>
</g>
</svg>
